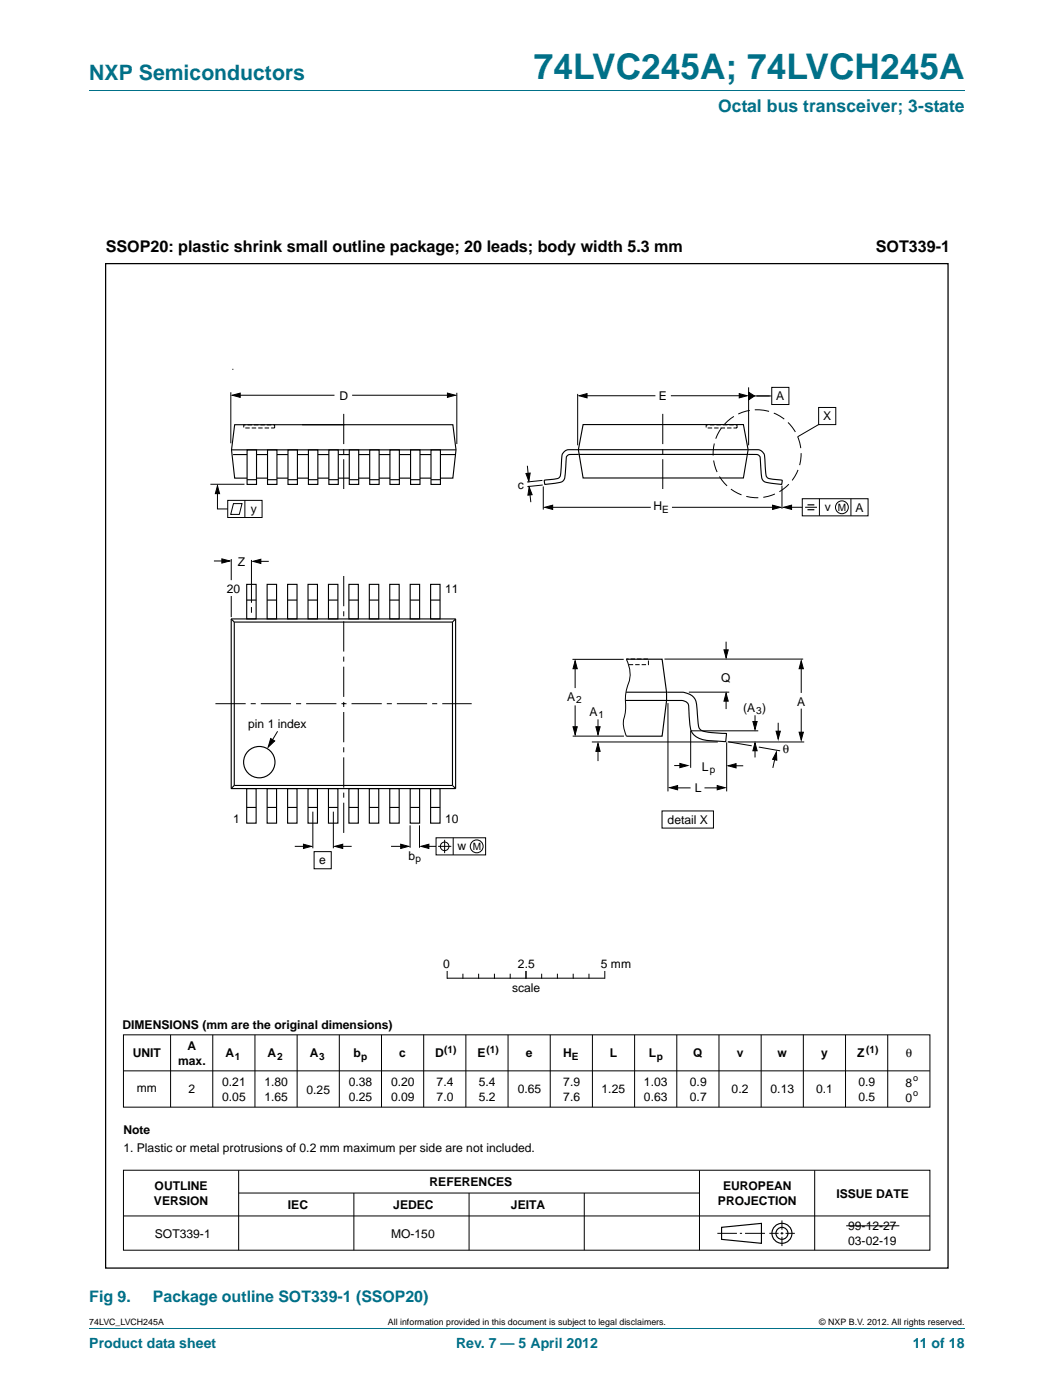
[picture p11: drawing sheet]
<svg xmlns="http://www.w3.org/2000/svg" width="210mm" height="279mm" viewBox="0 0 210 279" stroke-linecap="round" stroke-linejoin="round" font-family="sans-serif">
<path d="M17.8 18.2h174.6M17.8 265.1h174.6" fill="none" stroke="#007088" stroke-width=".2"/>
<g fill="none" stroke="#000" stroke-width=".2">
<path d="M46 78.3v10.2M47.3 78.9h19.4M70.2 78.9h19.8M91.1 78.4v10.2M115.2 78.6v10.3M116.2 79h14.5M133.8 79h14.4M149.3 77.3v11.6M149.9 79h4M154 77.3h3.4v3.4h-3.4zM42 96.6h6.8M43.4 97.6v4h2"/>
<path d="M45.4 99.9h6.9v3.4h-6.9zM48.8 99.9v3.4M105.2 93l.2 2.5M105.6 97.7l.3 2.5M108.2 95.9l-3.1 .3M108.3 96.8l-3.1 .3M108.4 97.1v4.6M156 96.9v4.6M160 99.5h13.2v3.5h-13.2zM163.3 81.3h3.4v3.4h-3.4zM163.3 84.7l-4.1 2.4M163.5 99.5v3.5"/>
<path d="M169.7 99.5v3.5M42.7 112h2.5M46.1 111.6v4.2M46.1 118.9v4.3M46.6 100.5h1.7l-.6 2.2h-1.7zM50.2 111.7v8.6M51 112h2.6M109.5 101.2h20.3M134 101.2h20.7M157.2 101.2h2.8M160.6 101.2h2.4M50.2 121.2v1.1"/>
<path d="M114.2 131.6h10.2M114.7 132.4v4.9M124.9 131.6a6 6 0 0 1 .3 5.4 14.4 14.4 0 0 0-.4 4.9l-.1 .5a5.6 5.6 0 0 0 .2 4.5M132.6 131.5h27.6M137.4 138.1h8.1M144.8 128.1v2.4M144.8 139.1v2.4M159.8 132.9v5.4M55.4 145.9l-1.7 2.8M114.2 146.9h10.3M114.7 140.8v5.1M118.1 148.1h25.1"/>
<path d="M119.3 143.6v2.5M119.3 149.3v2.6M133.2 140.3v17.6M134.2 157.2h3.6M134.5 152.8h1.8M140.5 157.2h3.4M145 148.1v9.8M145.2 148l4.8 .8M145.3 148.1h15.1M146.1 152.8h2.2M150.6 149.3v1.9M150.6 142.7v2"/>
<path d="M151.3 145.9h-13.5v7.3M151.4 149.1l4.2 .7M154.7 150.7l-.5 2.5M155.2 144.2v2.6M159.8 141.4v5.3M58.8 168.9h2.6M62.4 162v7.3M62.7 170h3.4v3.4h-3.4zM66.5 162v7.3M67.6 168.9h2.6M78 168.9h3.1M81.8 164.7v4.5"/>
<path d="M83.7 164.7v4.5M84.8 168.9h2.2M87 167.2h9.9v3.4h-9.9zM87.4 168.9h2.6M88.7 167.6v2.7M90.4 167.2v3.4M132.1 161.8h10.2v3.5h-10.2zM89.2 193.9v1.3M89.3 195.2h31.2M92.3 194.4v.8M95.5 194.4v.8M98.6 194.4v.8"/>
<path d="M101.8 194.4v.8M104.9 193.9v1.3M108.1 194.4v.8M111.2 194.4v.8M114.3 194.4v.8M117.5 194.4v.8M120.6 193.9v1.3M24.6 206.5h160.9v14.5h-160.9zM24.7 213.7h160.8M34 206.5v14.5M42.4 206.5v14.5M50.9 206.5v14.5"/>
<path d="M59.3 206.5v14.5M67.7 206.5v14.5M76.1 206.5v14.5M84.5 206.5v14.5M92.9 206.5v14.5M101.3 206.5v14.5M109.8 206.5v14.5M118.2 206.5v14.5M126.6 206.5v14.5M135 206.5v14.5M143.4 206.5v14.5M151.8 206.5v14.5"/>
<path d="M160.3 206.5v14.5M168.7 206.5v14.5M177.1 206.5v14.5M24.6 233.5h160.9v16h-160.9zM47.6 233.6v15.9M47.6 238.1h91.9M70.6 238.1v11.4M93.6 238.1v11.4M116.6 238.1v11.4M139.5 233.6v15.9M162.5 233.6v15.9M24.6 242.7h160.9"/>
<path d="M143.1 246.1h3.9M147.6 246.1h.4M148.6 246.1h4M153.5 246.1h1.8M155.7 246.1h.6M156 243.6v1.8M156 245.9v.5M156 246.8v1.9M156.7 246.1h1.9M168.8 244.6h10.6"/>
<circle cx="167.9" cy="101.2" r="1.28"/>
<circle cx="88.7" cy="168.9" r=".86"/>
<circle cx="95.1" cy="168.9" r="1.28"/>
</g>
<g fill="none" stroke="#000" stroke-width=".23">
<path d="M124.9 131.6h7.2l.9 6.5v1.7l-.9 7.1h-7.2M143.9 244.9l8-.7v3.9l-8-.8z"/>
<circle cx="51.7" cy="152.1" r="3.1"/>
<circle cx="156" cy="246.1" r="1.99"/>
<circle cx="156" cy="246.1" r="1.2"/>
</g>
<g fill="#000" stroke="#000" stroke-width=".2">
<path d="M46.3 78.9l1.6-.4v.8zM89.3 78.5l1.5 .4-1.5 .4zM115.5 79l1.6-.4v.8zM147.5 78.6l1.6 .4-1.6 .4zM149.3 78.3l1.2 .7-1.2 .8zM43.4 96.9l.4 1.6h-.8zM104.9 94.5l.9-.1-.3 1.6zM105.6 97.2l.6 1.5-.9 .1zM44.3 111.5l1.5 .5-1.5 .4zM50.4 112l1.6-.4v.9zM108.7 101.2l1.5-.4v.9zM154.1 100.8l1.6 .4-1.6 .5z"/>
<path d="M156.3 101.2l1.6-.4v.9zM114.7 131.9l.5 1.6h-.9zM144.8 138.3l.5 1.6h-.9zM144.4 129.7h.9l-.5 1.6zM159.8 131.9l.5 1.6h-.9zM54 147.4l.8 .5-1.3 1.2zM114.3 145h.9l-.5 1.6zM119.3 148.4l.4 1.5h-.8zM118.9 145h.8l-.4 1.6zM133.6 157.2l1.6-.4v.8zM135.6 152.4l1.6 .4-1.6 .4zM143.1 156.8l1.6 .4-1.6 .4z"/>
<path d="M145.2 152.8l1.6-.4v.9zM150.6 148.2l.4 1.6h-.8zM150.2 144h.8l-.4 1.6zM154.9 150.1l.1 1.6-.9-.2zM154.8 145.9h.9l-.5 1.6zM159.4 146.1h.9l-.5 1.6zM60.5 168.5l1.6 .4-1.6 .4zM66.8 168.9l1.6-.4v.8zM79.9 168.5l1.6 .4-1.6 .4zM84 168.9l1.6-.4v.8z"/>
</g>
<path d="M161.1 100.8h1.3M161.1 101.7h1.3" fill="none" stroke="#000" stroke-width=".24"/>
<path d="M68.6 82.6v15M132.2 82.6v15M68.6 115v51.9M43 140.4h51.1" fill="none" stroke="#000" stroke-width=".2" stroke-dasharray="6 1 1 1" stroke-linecap="butt"/>
<circle cx="151" cy="90.6" r="8.8" fill="none" stroke="#000" stroke-width=".2" stroke-dasharray="2.4 1" stroke-linecap="butt"/>
<g fill="none" stroke="#000" stroke-width=".22">
<path d="M46.2 89.8h44.8M46.5 90.7h2.8M49.3 89.8h1.9v6.9h-1.9zM49.3 95.7h1.9M51.2 95.4h2.2M51.2 90.7h2.2M53.4 89.8h1.8v6.9h-1.8zM53.4 95.7h1.8M55.2 95.4h2.2M55.2 90.7h2.2M57.4 89.8h1.9v6.9h-1.9zM57.4 95.7h1.9"/>
<path d="M59.3 95.4h2.2M59.3 90.7h2.2M60.3 84.8h30l.7 5-.7 5.6h-2.4M61.5 89.8h1.9v6.9h-1.9zM61.5 95.7h1.9M63.4 95.4h2.2M63.4 90.7h2.2M65.6 89.8h1.9v6.9h-1.9zM65.6 95.7h1.9M67.5 95.4h2.2M67.5 90.7h2.2M68.7 84.8h-21.9l-.6 5 .6 5.6h2.5"/>
<path d="M69.7 89.8h1.9v6.9h-1.9zM69.7 95.7h1.9M71.6 95.4h2.2M71.6 90.7h2.2M73.8 89.8h1.8v6.9h-1.8zM73.8 95.7h1.8M75.6 95.4h2.2M75.6 90.7h2.2M77.8 89.8h1.9v6.9h-1.9zM77.8 95.7h1.9M79.7 95.4h2.2M79.7 90.7h2.2"/>
<path d="M81.9 89.8h1.9v6.9h-1.9zM81.9 95.7h1.9M83.8 95.4h2.2M83.8 90.7h2.2M86 89.8h1.9v6.9h-1.9zM86 95.7h1.9M87.9 90.7h2.9M112.5 90.2a2.26 2.26 0 0 1 2.1-.5h35.4a2.21 2.21 0 0 1 2.3 .7l.2 .5 .1 1.6a5.9 5.9 0 0 0 .4 2.8l.7 .3 2.1 .2a.56 .56 0 0 1 0 .9l-.8-.1a4.9 4.9 0 0 1-2.8-.7 14.1 14.1 0 0 1-.5-4.4 .87 .87 0 0 0-1.2-.8h-36.4a.92 .92 0 0 0-1.2 1.1v.8a8.8 8.8 0 0 1-.5 3.3 5.5 5.5 0 0 1-3.2 .7l-.3 .1a.52 .52 0 0 1-.2-.9l1.8-.2a1.23 1.23 0 0 0 1.4-1.5l.2-3.2zM116.3 84.7h32l.9 5-.9 5.7h-32l-.9-5.7zM49.2 116.6h1.9v6.9h-1.9zM49.2 119.8h1.9M53.3 116.6h1.9v6.9h-1.9z"/>
<path d="M53.3 119.8h1.9M57.4 116.6h1.9v6.9h-1.9zM57.4 119.8h1.9M61.4 116.6h1.9v6.9h-1.9zM61.4 119.8h1.9M65.5 116.6h1.9v6.9h-1.9zM65.5 119.8h1.9M69.6 116.6h1.9v6.9h-1.9zM69.6 119.8h1.9M73.7 116.6h1.9v6.9h-1.9zM73.7 119.8h1.9M77.7 116.6h1.9v6.9h-1.9z"/>
<path d="M77.7 119.8h1.9M81.8 116.6h1.9v6.9h-1.9zM81.8 119.8h1.9M85.9 116.6h1.9v6.9h-1.9zM85.9 119.8h1.9M46.1 123.5h44.8M46.1 123.5l.6 .6M46.1 123.5v33.9M46.7 124.1h43.6M46.7 124.1v32.7M90.3 124.1v32.7M90.9 123.5v33.9"/>
<path d="M90.9 123.5l-.6 .6M124.8 139.8h8.1M124.9 138.1h8.3M133.2 138.1h1.7a3.8 3.8 0 0 1 3.8 1.6l.4 2.3a7.3 7.3 0 0 0 .6 3.6 12.5 12.5 0 0 0 5 .8l.2 .1-.1 1.5-2.6-.1a4.5 4.5 0 0 1-4.3-2.1l-.3-1.5-.2-2.7a1.61 1.61 0 0 0-2-1.8h-2.3M46.1 157.4h44.8M46.7 156.8h43.6M46.7 156.8l-.6 .6M49.2 157.4h1.9v6.9h-1.9zM53.3 157.4h1.9v6.9h-1.9zM57.4 157.4h1.9v6.9h-1.9zM61.4 157.4h1.9v6.9h-1.9zM65.5 157.4h1.9v6.9h-1.9z"/>
<path d="M69.6 157.4h1.9v6.9h-1.9zM73.7 157.4h1.9v6.9h-1.9zM77.7 157.4h1.9v6.9h-1.9zM81.8 157.4h1.9v6.9h-1.9zM85.9 157.4h1.9v6.9h-1.9zM90.3 156.8l.6 .6M49.2 161.1h1.9M53.3 161.1h1.9M57.4 161.1h1.9M61.4 161.1h1.9M65.5 161.1h1.9M69.6 161.1h1.9"/>
<path d="M73.7 161.1h1.9M77.7 161.1h1.9M81.8 161.1h1.9M85.9 161.1h1.9"/>
</g>
<path d="M48.6 84.8h6.2v.6h-6.2zM140.9 84.8h6.1v.6h-6.1zM125.4 132.6h3.9v-1.1h-4.4" fill="none" stroke="#000" stroke-width=".2" stroke-dasharray=".9 .4" stroke-linecap="butt"/>
<path d="M21.1 52.6h168v200.5h-168z" fill="none" stroke="#000" stroke-width=".25"/>
<text font-size="7" fill="#007088" x="106.5" y="15.8">74LVC245A; 74LVCH245A</text>
<text font-size="4.2" fill="#007088" x="17.8" y="16">NXP Semiconductors</text>
<text font-size="3.5" fill="#007088" x="143.3" y="22.3">Octal bus transceiver; 3-state</text>
<g font-size="3.2">
<text x="21.1" y="50.2">SSOP20: plastic shrink small outline package; 20 leads; body width 5.3 mm</text>
<text x="174.7" y="50.3">SOT339-1</text>
</g>
<g font-size="3.2" fill="#007088">
<text x="17.8" y="259.8">Fig 9.</text>
<text x="30.5" y="259.8">Package outline SOT339-1 (SSOP20)</text>
</g>
<g font-size="2.8" fill="#007088">
<text x="17.8" y="269.1">Product data sheet</text>
<text x="91" y="269.1">Rev. 7 — 5 April 2012</text>
<text x="182.1" y="269.1">11 of 18</text>
</g>
<g font-size="2.4">
<text x="67.7" y="79.7">D</text>
<text x="131.5" y="79.9">E</text>
<text x="154.9" y="79.9">A</text>
<text x="164.2" y="83.9">X</text>
<text x="103.3" y="97.5">c</text>
<text x="130.4" y="101.9">H</text>
<text x="164.5" y="102">v</text>
<text x="50" y="102.3">y</text>
<text x="170.7" y="102.1">A</text>
<text x="47.4" y="112.9">Z</text>
<text x="45.3" y="118.3">20</text>
<text x="88.8" y="118.3">11</text>
<text x="143.9" y="136">Q</text>
<text x="113.1" y="139.8">A</text>
<text x="117.6" y="142.9">A</text>
<text x="148.3" y="142">(A )</text>
<text x="159" y="140.8">A</text>
<text x="49.5" y="145.2">pin 1 index</text>
<text x="140" y="153.8">L</text>
<text x="156.2" y="150.3">θ</text>
<text x="138.6" y="158.1">L</text>
<text x="46.5" y="164.2">1</text>
<text x="88.8" y="164.2">10</text>
<text x="133.2" y="164.4">detail X</text>
<text x="63.7" y="172.4">e</text>
<text x="81.5" y="171.5">b</text>
<text x="91.3" y="169.6">w</text>
<text x="88.4" y="193.1">0</text>
<text x="102.2" y="197.9">scale</text>
<text x="103.3" y="193.1">2.5</text>
<text x="119.9" y="193.1">5 mm</text>
<text x="24.4" y="205.4">DIMENSIONS (mm are the original dimensions)</text>
<text x="37.4" y="209.5">A</text>
<text x="26.5" y="211">UNIT</text>
<text x="35.5" y="212.5">max.</text>
<text x="45" y="211">A</text>
<text x="53.4" y="211">A</text>
<text x="61.8" y="211">A</text>
<text x="70.5" y="211">b</text>
<text x="79.7" y="211">c</text>
<text x="86.8" y="211">D</text>
<text x="95.3" y="211">E</text>
<text x="104.9" y="211">e</text>
<text x="112.3" y="211">H</text>
<text x="121.7" y="211">L</text>
<text x="129.4" y="211">L</text>
<text x="138.3" y="211">Q</text>
<text x="147" y="211">v</text>
<text x="155.1" y="211">w</text>
<text x="163.8" y="211">y</text>
<text x="171" y="211">Z</text>
<text x="180.7" y="211">θ</text>
<text x="27.3" y="218">mm</text>
<text x="37.6" y="218.1">2</text>
<text x="44.3" y="216.7">0.21</text>
<text x="44.3" y="219.7">0.05</text>
<text x="52.7" y="216.7">1.80</text>
<text x="52.7" y="219.7">1.65</text>
<text x="61.2" y="218.2">0.25</text>
<text x="69.6" y="216.7">0.38</text>
<text x="69.6" y="219.7">0.25</text>
<text x="78" y="216.7">0.20</text>
<text x="78" y="219.7">0.09</text>
<text x="87.1" y="216.7">7.4</text>
<text x="87.1" y="219.7">7.0</text>
<text x="95.5" y="216.7">5.4</text>
<text x="95.5" y="219.7">5.2</text>
<text x="103.3" y="218.2">0.65</text>
<text x="112.4" y="216.7">7.9</text>
<text x="112.4" y="219.7">7.6</text>
<text x="120" y="218.2">1.25</text>
<text x="128.5" y="216.7">1.03</text>
<text x="128.5" y="219.7">0.63</text>
<text x="137.6" y="216.7">0.9</text>
<text x="137.6" y="219.7">0.7</text>
<text x="146" y="218.2">0.2</text>
<text x="153.7" y="218.2">0.13</text>
<text x="162.8" y="218.2">0.1</text>
<text x="171.2" y="216.7">0.9</text>
<text x="171.2" y="219.7">0.5</text>
<text x="180.6" y="216.9">8</text>
<text x="180.6" y="219.9">0</text>
<text x="24.6" y="226.2">Note</text>
<text x="24.6" y="229.9">1. Plastic or metal protrusions of 0.2 mm maximum per side are not included.</text>
<text x="30.8" y="237.5">OUTLINE</text>
<text x="85.7" y="236.8">REFERENCES</text>
<text x="144.2" y="237.5">EUROPEAN</text>
<text x="166.9" y="239">ISSUE DATE</text>
<text x="30.7" y="240.4">VERSION</text>
<text x="57.4" y="241.4">IEC</text>
<text x="78.5" y="241.4">JEDEC</text>
<text x="101.9" y="241.4">JEITA</text>
<text x="143.2" y="240.4">PROJECTION</text>
<text x="169.2" y="245.4">99-12-27</text>
<text x="30.9" y="247">SOT339-1</text>
<text x="78" y="247">MO-150</text>
<text x="169.2" y="248.4">03-02-19</text>
</g>
<g font-size="2">
<text x="167.2" y="102">M</text>
<text x="132.1" y="102.3">E</text>
<text x="114.9" y="140.3">2</text>
<text x="119.4" y="143.4">1</text>
<text x="150.8" y="142.5">3</text>
<text x="141.6" y="154.3">p</text>
<text x="82.9" y="172">p</text>
<text x="94.3" y="169.6">M</text>
<text x="46.9" y="211.5">1</text>
<text x="55.3" y="211.5">2</text>
<text x="63.7" y="211.5">3</text>
<text x="72.1" y="211.5">p</text>
<text x="88.6" y="210.1">(1)</text>
<text x="97" y="210.1">(1)</text>
<text x="114.1" y="211.5">E</text>
<text x="131" y="211.5">p</text>
<text x="172.8" y="210.1">(1)</text>
</g>
<g font-size="1.8">
<text x="182.1" y="215.7">o</text>
<text x="182.1" y="218.6">o</text>
<text x="17.8" y="264.5">74LVC_LVCH245A</text>
<text x="77.4" y="264.5">All information provided in this document is subject to legal disclaimers.</text>
<text x="163.4" y="264.5">© NXP B.V. 2012. All rights reserved.</text>
</g>
</svg>
